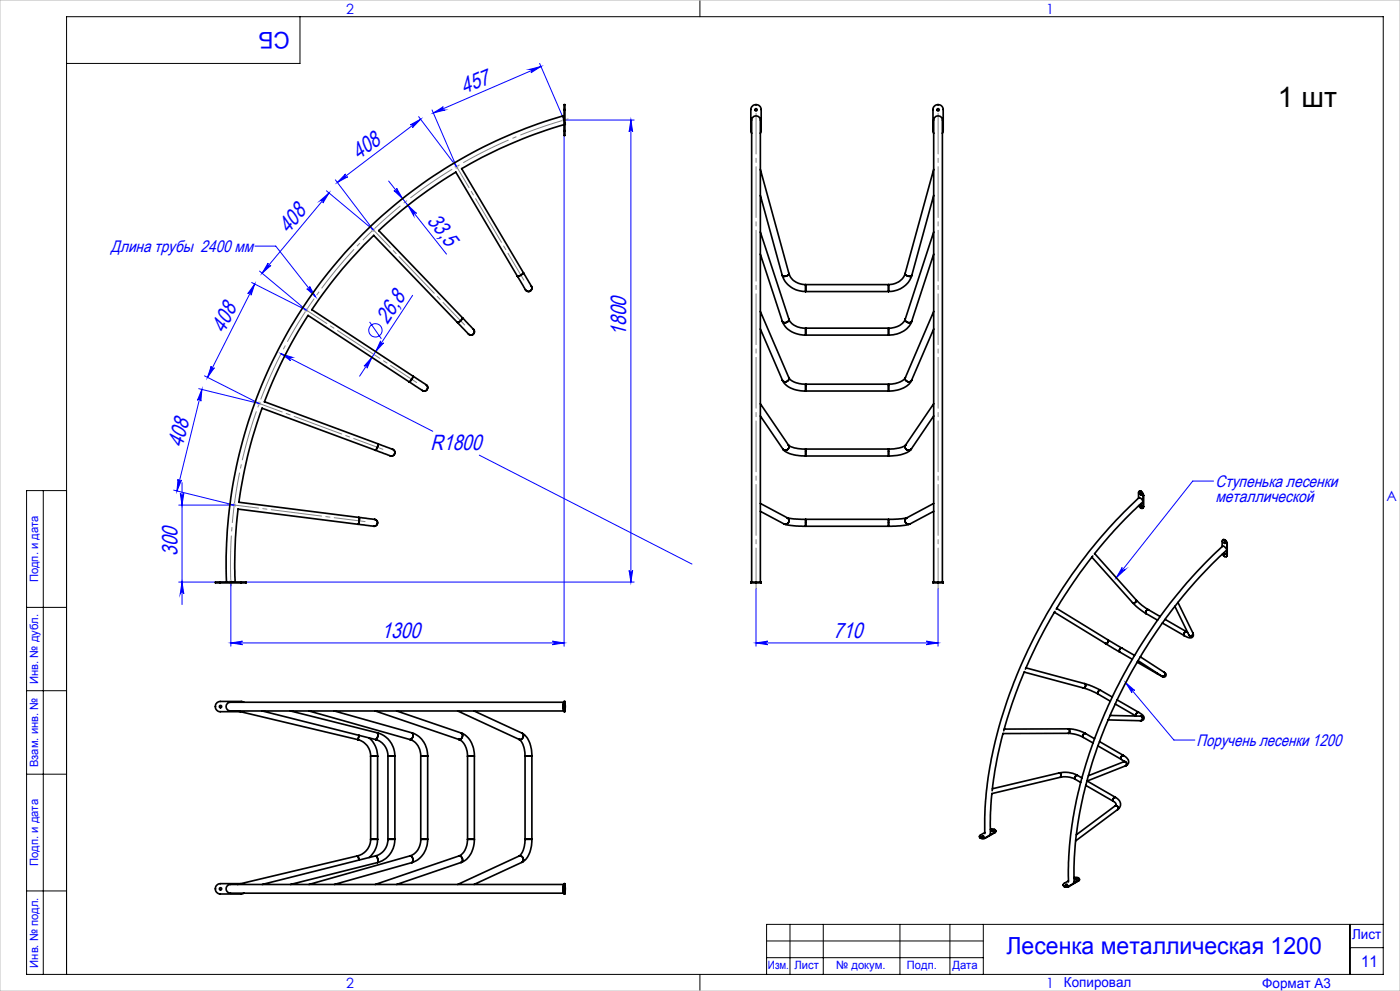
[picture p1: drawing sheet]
<svg xmlns="http://www.w3.org/2000/svg" width="420mm" height="297mm" viewBox="0 0 420 297" stroke-linecap="round" stroke-linejoin="round" font-family="sans-serif">
<g fill="none" stroke="#00f" stroke-width=".3">
<path d="M161.9 19l7.3 17M162.3 19.9l-32.3 14M123.1 37.4l3.1-1.7-2.5 2.6a.53 .53 0 0 0 .1-.8 .53 .53 0 0 0-.7-.1zM126.2 35.7l-25 19M129.6 32.9l7.3 17-11.3-14.9M130 33.9l3-1.9a.54 .54 0 0 0-.3 .7 .54 .54 0 0 0 .7 .3zM158.9 20.8l3.4-.9-3 1.9a.54 .54 0 0 0 .2-.7 .54 .54 0 0 0-.6-.3zM169.2 36v157.7M169.2 36h21.1M189.3 36l.5 3.5a.53 .53 0 0 0-.5-.5 .53 .53 0 0 0-.6 .5zM189.3 36v138.4M97.9 57.2l14.1 11.7"/>
<path d="M98.7 57.8l-20.1 24.1M100.6 53.9l11.4 15M103.7 52.1a.53 .53 0 0 0-.1 .8 .53 .53 0 0 0 .7 .1l-3.1 1.7zM116.6 54.3l17.3 21.9M118.2 57.1a.53 .53 0 0 0 .7 .1 .53 .53 0 0 0 .1-.8l1.8 3.1zM120.8 59.5l-.8 .6M76.5 73.8h6.2l12 15.1M80.4 78.8a.55 .55 0 0 0 .1 .8 .55 .55 0 0 0 .8-.1l-2.7 2.4zM96.1 60.1l2.6-2.3-1.8 3.1a.54 .54 0 0 0-.1-.8 .54 .54 0 0 0-.7 0zM122.4 61.6l-.8 .6M122.4 61.6l2.6 2.4a.54 .54 0 0 0-.8-.1 .54 .54 0 0 0-.1 .7zM76.4 85.1l-14.1 28"/>
<path d="M76.4 85.1l-1.1 3.4a.55 .55 0 0 0-.3-.7 .55 .55 0 0 0-.7 .2zM77.9 81.2l14 11.8-16.4-8.3M92 86.5a.54 .54 0 0 0 .8 .1 .54 .54 0 0 0 .1-.7l1.8 3zM110.9 96.5l3.5 5M123.8 88.5l-15.9 24.2M60.6 116.7l-.3 3.5a.53 .53 0 0 0-.4-.6 .53 .53 0 0 0-.7 .4zM60.6 116.7l-7.5 30.4M61.3 112.6l16.5 8.3-18.2-4.4M63.4 109.7a.53 .53 0 0 0 .2 .7 .53 .53 0 0 0 .7-.2l-2 2.9zM84.3 106l3.4 1.1a.55 .55 0 0 0-.7 .3 .55 .55 0 0 0 .2 .7zM84.3 106l45.5 23.3M111.6 107.1l-1.5 3.2a.53 .53 0 0 0-.2-.7 .53 .53 0 0 0-.7 .1z"/>
<path d="M114.2 102.2a.53 .53 0 0 0 .1 .7 .53 .53 0 0 0 .8-.1l-2.4 2.6zM143.8 136.4l63.8 32.6M52.1 146.9l18.1 4.5h-16.6M53.4 143.6a.53 .53 0 0 0 .4 .6 .53 .53 0 0 0 .6-.3l-1.3 3.2zM54.1 147.9a.53 .53 0 0 0 .5 .5 .53 .53 0 0 0 .5-.5l-.5 3.5zM54.6 144.6v36.6M364.1 144.2h-6.3l-22.9 28.9M54.6 174.4l.5 3.5a.53 .53 0 0 0-.5-.5 .53 .53 0 0 0-.5 .5zM69.3 174.4v19.3M188.7 171a.53 .53 0 0 0 .6 .5 .53 .53 0 0 0 .5-.5l-.5 3.4zM190.3 174.4h-136.7M226.8 176.5v17.2"/>
<path d="M281.4 176.5v17.2M336.7 170.1a.54 .54 0 0 0 .1 .7 .54 .54 0 0 0 .7-.1l-2.6 2.4zM69.3 192.7l3.4-.5a.53 .53 0 0 0-.5 .5 .53 .53 0 0 0 .5 .5zM69.3 192.7h99.9M165.7 192.2l3.5 .5-3.5 .5a.53 .53 0 0 0 .5-.5 .53 .53 0 0 0-.5-.5zM226.8 192.7l3.5-.5a.53 .53 0 0 0-.5 .5 .53 .53 0 0 0 .5 .5zM226.8 192.7h54.6M277.9 192.2l3.5 .5-3.5 .5a.53 .53 0 0 0 .5-.5 .53 .53 0 0 0-.5-.5zM337.7 204.6l14.5 17.2h6.3M337.7 204.6l2.7 2.3a.53 .53 0 0 0-.7 0 .53 .53 0 0 0-.1 .7z"/>
<circle cx="112.6" cy="99" r="2.01"/>
</g>
<path d="M171.2 35.4a138.5 138.5 0 0 0-101.9 141" fill="none" stroke="#808080" stroke-width=".3" stroke-dasharray="15.2 1.3 1.3 1.3" stroke-dashoffset="-.7" stroke-linecap="butt"/>
<g fill="none" stroke="#c0c0c0" stroke-width=".7" stroke-linecap="butt">
<path d="M168.7 36h1M168.9 35.6l.7 .7M169.2 35.5v1M169.6 35.6l-.7 .7M136.5 49.9h.9M136.6 49.6l.7 .7M136.9 49.5v.9M137.3 49.6l-.7 .7M111.5 68.9h1M111.6 68.5l.7 .7M112 68.4v1M112.3 68.5l-.7 .7"/>
<path d="M91.4 93h1M91.5 92.6l.8 .7M91.9 92.5v.9M92.3 92.6l-.8 .7M77.3 120.9h.9M77.4 120.6l.7 .7M77.8 120.4v1M78.1 120.6l-.7 .7M69.7 151.4h1.1M69.9 151l.7 .7M70.3 150.9v1M70.6 151l-.7 .7"/>
<path d="M68.7 174.4h1M68.9 174.1l.7 .7M69.3 174v.9M69.6 174.1l-.7 .7"/>
</g>
<path d="M226.8 176.4v-142.4M281.4 176.4v-142.4" fill="none" stroke="#808080" stroke-width=".3" stroke-dasharray="15.2 1.3 1.3 1.3" stroke-dashoffset="3.1"/>
<path d="M139.4 97.4l-28.8-30M157.2 84l-21.2-35.8M125 114.6l-34.8-22.8M75.9 120.2l39 14.5M109.5 156.3l-41.2-5.2" fill="none" stroke="#808080" stroke-width=".3" stroke-dasharray="15.2 1.3 1.3 1.3" stroke-dashoffset="5.9"/>
<g fill="none" stroke="#000" stroke-width=".3">
<path d="M90 5v14h-70M210 0v5M13 147v145M20 147h-12v145h407v-287h-395v287M8 182h12M8 207h12M8 232h12M8 267h12M237 277v15M247 277v15M270 277v15M285 277v15"/>
<path d="M295 277v15M405 277v15M415 277h-185v15M210 292v5M230 282h65M230 287h65M405 284h10"/>
</g>
<path d="M0 0h420v297h-420z" fill="none" stroke="#c0c0c0" stroke-width=".3"/>
<g fill="#00f">
<path d="M84.3 106l3.4 1.1a.55 .55 0 0 0-.7 .3 .55 .55 0 0 0 .2 .7z"/>
<path d="M92 86.5a.54 .54 0 0 0 .8 .1 .54 .54 0 0 0 .1-.7l1.8 3zM337.7 204.6l2.7 2.3a.53 .53 0 0 0-.7 0 .53 .53 0 0 0-.1 .7zM336.7 170.1a.54 .54 0 0 0 .1 .7 .54 .54 0 0 0 .7-.1l-2.6 2.4z"/>
<path d="M69.3 192.7l3.4-.5a.53 .53 0 0 0-.5 .5 .53 .53 0 0 0 .5 .5zM165.7 192.2l3.5 .5-3.5 .5a.53 .53 0 0 0 .5-.5 .53 .53 0 0 0-.5-.5z"/>
<path d="M130 33.9l3-1.9a.54 .54 0 0 0-.3 .7 .54 .54 0 0 0 .7 .3zM158.9 20.8l3.4-.9-3 1.9a.54 .54 0 0 0 .2-.7 .54 .54 0 0 0-.6-.3z"/>
<path d="M123.1 37.4l3.1-1.7-2.5 2.6a.53 .53 0 0 0 .1-.8 .53 .53 0 0 0-.7-.1zM103.7 52.1a.53 .53 0 0 0-.1 .8 .53 .53 0 0 0 .7 .1l-3.1 1.7z"/>
<path d="M80.4 78.8a.55 .55 0 0 0 .1 .8 .55 .55 0 0 0 .8-.1l-2.7 2.4zM96.1 60.1l2.6-2.3-1.8 3.1a.54 .54 0 0 0-.1-.8 .54 .54 0 0 0-.7 0z"/>
<path d="M76.4 85.1l-1.1 3.4a.55 .55 0 0 0-.3-.7 .55 .55 0 0 0-.7 .2zM63.4 109.7a.53 .53 0 0 0 .2 .7 .53 .53 0 0 0 .7-.2l-2 2.9z"/>
<path d="M53.4 143.6a.53 .53 0 0 0 .4 .6 .53 .53 0 0 0 .6-.3l-1.3 3.2zM60.6 116.7l-.3 3.5a.53 .53 0 0 0-.4-.6 .53 .53 0 0 0-.7 .4z"/>
<path d="M188.7 171a.53 .53 0 0 0 .6 .5 .53 .53 0 0 0 .5-.5l-.5 3.4zM189.3 36l.5 3.5a.53 .53 0 0 0-.5-.5 .53 .53 0 0 0-.6 .5z"/>
<path d="M54.1 147.9a.53 .53 0 0 0 .5 .5 .53 .53 0 0 0 .5-.5l-.5 3.5zM54.6 174.4l.5 3.5a.53 .53 0 0 0-.5-.5 .53 .53 0 0 0-.5 .5z"/>
<path d="M122.4 61.6l2.6 2.4a.54 .54 0 0 0-.8-.1 .54 .54 0 0 0-.1 .7zM118.2 57.1a.53 .53 0 0 0 .7 .1 .53 .53 0 0 0 .1-.8l1.8 3.1z"/>
<path d="M226.8 192.7l3.5-.5a.53 .53 0 0 0-.5 .5 .53 .53 0 0 0 .5 .5zM277.9 192.2l3.5 .5-3.5 .5a.53 .53 0 0 0 .5-.5 .53 .53 0 0 0-.5-.5z"/>
<path d="M111.6 107.1l-1.5 3.2a.53 .53 0 0 0-.2-.7 .53 .53 0 0 0-.7 .1zM114.2 102.2a.53 .53 0 0 0 .1 .7 .53 .53 0 0 0 .8-.1l-2.4 2.6z"/>
</g>
<g fill="none" stroke="#000" stroke-width=".5">
<path d="M169.2 37.4a137.9 137.9 0 0 0-30.7 13.1M169.2 36l-.3-1.3a139.7 139.7 0 0 0-101 139.7M169.2 32.8v-1.4h.3v1.4M169.2 39.2v1.4h.3v-1.4M169.2 32.8h.3M169.2 39.2h.3M169.2 32.8v6.4M169.5 36.8v.5M169.5 32.8v6.4M225.5 40l-.3-.8v-6.4a1.55 1.55 0 0 1 1.6-1.4 1.55 1.55 0 0 1 1.6 1.4v6.4l-.3 .8M280.1 40l-.2-.6v-6.6a1.54 1.54 0 0 1 1.5-1.4 1.54 1.54 0 0 1 1.6 1.4v6.4l-.3 .8M136.7 51.6l18.5 31.2"/>
<path d="M136.8 51.6a135.1 135.1 0 0 0-23.2 17.5M138.5 50.5l18.5 31.2M228.1 58.6l6.6 23.9M228.1 50.8l8.6 31.2M280.1 58.6l-6.6 23.9M280.1 50.8l-8.6 31.2M112.1 70.6l25.2 26.1M112.1 70.5a134 134 0 0 0-18.6 22.3M113.6 69.1l25.1 26.1M228.1 76.2l6.6 20.1M228.1 69.5l8.6 26.2M280.1 76.2l-6.6 20.1"/>
<path d="M280.1 69.5l-8.5 26.2M92.4 94.5a137.5 137.5 0 0 0-13.1 26M92.4 94.5l30.3 19.9M93.6 92.8l30.3 19.9M137.3 96.7l3.2 3.4M138.7 95.2l3.3 3.5M138.7 95.2l-.5 1-.9 .5M142 98.7a1.04 1.04 0 0 1 0 1.4 1.04 1.04 0 0 1-1.5 0M155.2 82.8l2.5 4.1M157 81.7l2.4 4.1M157 81.7l-.9 .8-.9 .3M159.4 85.8a1.03 1.03 0 0 1-.3 1.4 1.03 1.03 0 0 1-1.4-.3"/>
<path d="M228.1 98.6l6.6 15.4M228.1 93.3l8.5 19.9M234.7 82.5a7.2 7.2 0 0 0 7 4.9M234.7 96.3a7 7 0 0 0 7 4.1M236.7 82a5 5 0 0 0 5 3.3M236.7 95.7a5 5 0 0 0 5 2.7M236.7 82a1.3 1.3 0 0 1-2 .5M236.7 95.7a1.13 1.13 0 0 1-.8 .9 1.13 1.13 0 0 1-1.2-.3M241.7 85.3v2.1M241.7 98.4v2M241.7 87.4h24.9M241.7 85.3h24.9"/>
<path d="M241.7 98.4h24.9M266.6 98.4v2M266.6 85.3v2.1M271.5 82a4.9 4.9 0 0 1-4.9 3.3M271.5 82a1.3 1.3 0 0 0 2 .5M271.6 95.7a5 5 0 0 1-5 2.7M271.6 95.7a1.1 1.1 0 0 0 .7 .9 1.1 1.1 0 0 0 1.2-.3M273.5 96.3a7 7 0 0 1-6.9 4.1M273.5 82.5a7.1 7.1 0 0 1-6.9 4.9M280.1 98.6l-6.6 15.4M280.1 93.3l-8.5 19.9M122.7 114.4l4 2.6"/>
<path d="M123.9 112.7l3.9 2.6M123.9 112.7l-.3 .9-.9 .8M127.8 115.3a1.03 1.03 0 0 1 .3 1.4 1.03 1.03 0 0 1-1.4 .3M234.7 114a7.2 7.2 0 0 0 7 3.2M236.6 113.2a5.6 5.6 0 0 0 5.1 1.9M236.6 113.2a1.06 1.06 0 0 1-.6 1.1 1.06 1.06 0 0 1-1.3-.3M241.7 115.1v2.1M241.7 117.2h24.9M241.7 115.1h24.9M241.7 100.4h24.9M266.6 115.1v2.1M271.6 113.2a5.8 5.8 0 0 1-5 1.9"/>
<path d="M271.6 113.2a1.04 1.04 0 0 0 .6 1.1 1.04 1.04 0 0 0 1.3-.3M273.5 114a7.2 7.2 0 0 1-6.9 3.2M79.3 120.4l34 12.6M112.6 134.9l4.5 1.7M112.6 134.9l-34-12.6a133.8 133.8 0 0 0-6.9 28.3l36 4.5M113.3 133l4.5 1.7M113.3 133v.9l-.7 1M117.8 134.7a1.04 1.04 0 0 1 .6 1.3 1.04 1.04 0 0 1-1.3 .6M228.1 124.7l6.7 9.8M228.1 121l8.4 12.4M234.8 134.5a8.7 8.7 0 0 0 6.9 2.2M236.5 133.4a7.8 7.8 0 0 0 5.2 1.2"/>
<path d="M236.5 133.4a1.03 1.03 0 0 1-.3 1.3 1.03 1.03 0 0 1-1.4-.2M241.7 134.6v2.1M241.7 136.7h24.9M241.7 134.6h24.9M266.6 134.6v2.1M271.7 133.4a7.1 7.1 0 0 1-5.1 1.2M271.7 133.4a1.05 1.05 0 0 0 .3 1.4 1.05 1.05 0 0 0 1.4-.3M273.4 134.5a9.1 9.1 0 0 1-6.8 2.2M280.1 124.7l-6.7 9.8M280.1 121l-8.4 12.4M71.4 152.6l36 4.5M71.4 152.5a142.2 142.2 0 0 0-.9 21.9h-1.2"/>
<path d="M107.4 157.1l4.7 .6M107.7 155.1l4.7 .5M107.7 155.1l.1 1-.4 1M112.4 155.6a1.05 1.05 0 0 1 .8 1.2 1.05 1.05 0 0 1-1.1 .9M228.1 153.2l7.1 3.8M228.1 150.9l8.1 4.3M235.2 157l3 .6 3.5 .1M236.1 155.2l2.2 .3 3.4 .1M236.2 155.2a1.04 1.04 0 0 1 .4 1.4 1.04 1.04 0 0 1-1.4 .4M241.7 155.6v2.1M241.7 157.7h24.9M241.7 155.6h24.9"/>
<path d="M266.6 155.6v2.1M272.1 155.2l-1.8 .3-3.7 .1M272.1 155.2a1.03 1.03 0 0 0-.5 1.4 1.03 1.03 0 0 0 1.4 .4M273 157l-2.9 .6-3.5 .1M280.1 153.2l-7.1 3.8M280.1 150.9l-8 4.3M341.6 151.5a.75 .75 0 0 0 .5 .7 .75 .75 0 0 0 .9-.2v-.1M342.2 148l.2 .3M342.2 151.3l.2 .3M342.2 147.4l-.4-.2-.2 .3v1.8M342.2 147.4h.1M342.3 147.4l.6 .7 .1 .5"/>
<path d="M342.3 147.3h-.6M342.3 147.3l-.1 .1M342.3 147.3h.1M342.4 147.3l.7 1.2M342.4 147.3l-.1 .1M342.7 150.5a134.4 134.4 0 0 0-14.4 15.5M342.9 150.2l-.1-.1a1.29 1.29 0 0 0-1.1-.9 148.8 148.8 0 0 0-45 82.5 94.1 94.1 0 0 0-1.2 18.1M343 148.6v3.3M343.1 151.8l-.3 .5M343.1 148.5l-.1 .1M343.1 151.8l-.1 .1M343.1 148.5v3.3"/>
<path d="M66.1 174.4h-1.5v.3h1.5M66.1 174.7h6.3M66.1 174.4v.3M66.1 174.4h6.3M72.4 174.4h1.4v.3h-1.4M72.4 174.4v.3M225.5 174.4v-137.3a1.81 1.81 0 0 1 .8-2.3l.6-.1a1.27 1.27 0 0 1 1.2 1.3v138.4M226.7 174.4h-1.5v.3h1.5M226.7 174.7h.2M226.7 174.4h.2M226.7 174.4v.3M226.9 174.4h1.5v.3h-1.5"/>
<path d="M226.9 174.4v.3M280.1 174.4v-137.3a1.81 1.81 0 0 1 .9-2.3l.5-.1a1.27 1.27 0 0 1 1.2 1.3v138.4M281.3 174.4h-1.4v.3h1.4M281.3 174.7h.2M281.3 174.4h.2M281.3 174.4v.3M281.5 174.4h1.5v.3h-1.5M281.5 174.4v.3M327.6 167l12.2 13.7M327.8 166.6a151.8 151.8 0 0 0-10.9 16M328.4 165.9l12.4 13.9M340.8 179.8l1.7 1.6 2 1.3"/>
<path d="M340.8 179.8a.75 .75 0 0 1-.2 .7 .75 .75 0 0 1-.8 .2M366.7 166a.73 .73 0 0 0 .5 .7 .73 .73 0 0 0 .9-.2v-.1M366.9 161.8h.5M367.3 161.9l-.3-.2-.3 .3-.1 1.8M367.3 162.5l.2 .3M367.3 165.7l.2 .4M367.3 161.9h.1M367.4 161.9l.4 .4 .3 .8M367.4 161.8l-.1 .1M367.4 161.8h.1M367.5 161.8l.5 .6 .2 .6M367.5 161.8l-.1 .1"/>
<path d="M367.8 165a147.4 147.4 0 0 0-44.3 80.8 109.3 109.3 0 0 0-1.4 18.8l-.1 .1M367.9 164.6a1.28 1.28 0 0 0-1.1-.9 149.5 149.5 0 0 0-44.9 81.4 101.9 101.9 0 0 0-1.4 19.2M368.1 163.1v3.3M368.2 166.3l-.3 .5M368.2 163l-.1 .1M368.2 166.3l-.1 .1M368.2 163v3.3M316.3 183.5l15.3 9.4M316.5 183.2a145.9 145.9 0 0 0-8.9 17.4M317 182.3l15.3 9.4M331.6 192.9l4.3 2.5M332.3 191.7l4.3 2.5"/>
<path d="M332.3 191.7a.72 .72 0 0 1 0 .8 .72 .72 0 0 1-.7 .4M335.9 195.4l3.8 2.2M336.6 194.2a.78 .78 0 0 0-.7 1.2M336.6 194.2l3.8 2.2M339.8 180.7l2.1 1.9 2 1.3M341.1 198.4l6.2 3.6M341.4 198l7.1 4.6M342.1 196.8l7.2 4.7M343.9 183.9l3.4 2M344.5 182.7a.76 .76 0 0 0-.6 1.2M344.5 182.7l3.6 2.1M348.7 186.7l6.6 3.8"/>
<path d="M349.5 185.6l6.5 3.7M352.5 181.7l4.2 8.6M353.4 180.5l4.5 9.2M356 189.3l.3 .2M356 189.3a.79 .79 0 0 0-.7 1.2M356.7 190.3v.1M357.9 189.7a1.04 1.04 0 0 1-.3 1.3 1.04 1.04 0 0 1-1.3 0l-1-.5M357.9 189.7a.67 .67 0 0 1-.4 .8 .67 .67 0 0 1-.8-.2M68.1 211a4.5 4.5 0 0 1 3.3-.5h97.8a2.58 2.58 0 0 0 0 2.6h-98.4a2.49 2.49 0 0 1-2.9-1zM71.2 213.1l36.1 8.5M73.2 210.5l-.8-.3h-6.3a1.54 1.54 0 0 0-1.5 1.6 1.54 1.54 0 0 0 1.5 1.5h6.1M78.7 213.1l34 8.5"/>
<path d="M87.1 213.1l26.1 6.5M92.7 213.1l30.3 8.5M100.3 213.1l23.3 6.5M112.6 213.1l25.1 8.5M113.2 219.6a7.1 7.1 0 0 1 5.3 7M113.2 219.6a1.73 1.73 0 0 1-.5 2M113.2 219.6a1.79 1.79 0 0 1-.5 2M119 213.1l19.3 6.6M123.6 219.6a7.1 7.1 0 0 1 4.7 7M123.6 219.6a1.24 1.24 0 0 1-.6 2M137.3 213.1l18.4 8.5M138.3 219.7a7 7 0 0 1 4 6.9"/>
<path d="M138.3 219.7a1.08 1.08 0 0 1 .4 1.2 1.08 1.08 0 0 1-1 .7M142.2 213.1l14.4 6.6M156.6 219.7a7.5 7.5 0 0 1 3 6.9M156.6 219.7a1.05 1.05 0 0 1 .3 1.3 1.05 1.05 0 0 1-1.2 .6M169.2 210.8l-.3 1 .3 1M169.2 211.7v-1.5h.3v1.5M169.2 211.8v1.5h.3v-1.5M169.2 211.7v.1M169.2 211.7h.3M169.2 211.8h.3M169.5 210.8v2M169.5 211.2v1.1"/>
<path d="M169.5 211.7v.1M300.9 219.8a112.8 112.8 0 0 0-3.3 17.2M307.3 201.4l17.7 4.8M307.3 201.3a136 136 0 0 0-6.2 17.7M307.8 200.2l17.6 4.7M320.5 218.4l2.4 .4 2.7 1M320.5 218.4a.76 .76 0 0 1 0 1.4M320.5 218.4l-19.2 .1M320.5 219.8l2.2 .3 2.2 .9M320.5 219.8h-19.6M325 206.2l2.2 .7 2.3 1.1M325.4 204.9l2.2 .7 2.5 1.3"/>
<path d="M325.4 204.9a.75 .75 0 0 1 .2 .8 .75 .75 0 0 1-.6 .5M325.6 219.8a.76 .76 0 0 0-.7 1.2M325.6 219.8l2.8 1.6M329.5 208l3.6 2.1M330.1 206.9a.77 .77 0 0 0-.6 1.1M330.1 206.9l3.6 2M332.4 215.8l9.8 .2M333 214.4l9.2 .2M334.6 211l6.3 3.6M335.1 209.8l6.5 3.7M341.6 213.5a1.9 1.9 0 0 1 1.5 2l-.2 .3-.7 .2M341.6 213.5a.83 .83 0 0 0-.7 1.1"/>
<path d="M342.2 214.6h.1M342.2 214.6a.69 .69 0 0 1 .6 .7 .69 .69 0 0 1-.6 .7M347.2 201.8l.1 .2M348.5 202.6l.2 .1M349.3 201.5l.3 .2a.77 .77 0 0 1-.1 1.2 .77 .77 0 0 1-1.2-.3l-1-.6M349.3 201.5a.68 .68 0 0 1 .1 .9 .68 .68 0 0 1-.9 .2M107.3 221.6a5 5 0 0 1 3.9 5M107.3 221.6h.1M107.7 220.4l-.4 1.2zM110.7 221.2a7.3 7.3 0 0 1 2.6 5.4M111.2 226.6h2.1M111.2 226.6h.1"/>
<path d="M111.2 226.6v24.9M112.7 221.6a5 5 0 0 1 3.7 5M112.7 221.6h.1M113.3 226.6v24.9M116.4 226.6h2.1M116.4 226.6v24.9M118.5 226.6v24.9M123 221.6a4.9 4.9 0 0 1 3.2 5M126.2 226.6h2.1M126.2 226.6v24.9M128.3 226.6v24.9M137.7 221.6a5.1 5.1 0 0 1 2.6 5"/>
<path d="M140.3 226.6h2M140.3 226.6v24.9M142.3 226.6v24.9M155.7 221.6a5.8 5.8 0 0 1 1.8 5M157.5 226.6h2.1M157.5 226.6v24.9M159.6 226.6v24.9M317.8 231.6a7.8 7.8 0 0 1 5.4 .8M317.8 231.6a.88 .88 0 0 1 .3 1.3M317.8 231.6l-20.1 4.8M318.1 232.9h.3a6.6 6.6 0 0 1 4.1 .6M318.1 232.9l-20.5 4.9-.5 6.7v5.4l-.2 .3"/>
<path d="M322.5 233.5l1.7 1M323.2 232.4a.78 .78 0 0 0-.7 1.1M323.2 232.4l1.4 .7M324.9 221l3 1.7M325.7 235.4l8.3 4.7M326.1 234.1l8.5 4.9M329.4 223.6l7 4M329.8 222.2l7.2 4.2M334.6 239a2.06 2.06 0 0 1 1.5 1.6 2.06 2.06 0 0 1-.8 2M334.6 239a.78 .78 0 0 0-.6 1.1M336.4 227.6l.8 .6M337 226.4a1.86 1.86 0 0 1 1.3 2.6l-.6 .5"/>
<path d="M337 226.4a.79 .79 0 0 0-.6 1.2M337.2 228.3a.67 .67 0 0 1 .8 .4 .67 .67 0 0 1-.3 .8M337.2 228.3l-10.7 4.2M337.3 228.2l-.1 .1M337.7 229.5l-11.6 4.6M107.3 256.5l.4 1.3zM107.3 256.5h.1M107.3 256.5l-36.1 8.6M111.2 251.5a5.1 5.1 0 0 1-3.9 5M111.2 251.5h2.1M111.2 251.5h.1M112.7 256.5a1.73 1.73 0 0 1 .5 2"/>
<path d="M112.7 256.5l-34 8.6M112.7 256.5h.1M112.7 256.5a1.79 1.79 0 0 1 .5 2M113.2 258.5l-26.1 6.6M113.3 251.5a7.3 7.3 0 0 1-2.6 5.5M116.4 251.5a5.1 5.1 0 0 1-3.7 5M116.4 251.5h2.1M118.5 251.5a7.2 7.2 0 0 1-5.3 7M123 256.5a1.24 1.24 0 0 1 .6 2M123 256.5l-30.3 8.6M123.6 258.5l-23.3 6.6M126.2 251.5a4.9 4.9 0 0 1-3.2 5"/>
<path d="M126.2 251.5h2.1M128.3 251.5a7 7 0 0 1-4.7 7M137.7 256.5a1.08 1.08 0 0 1 1 .8 1.08 1.08 0 0 1-.4 1.2M137.7 256.5l-25.1 8.6M138.3 258.5l-19.3 6.6M140.3 251.5a5.4 5.4 0 0 1-2.6 5M140.3 251.5h2M142.3 251.5a7 7 0 0 1-4 7M155.7 256.6a1.05 1.05 0 0 1 1.2 .5 1.05 1.05 0 0 1-.3 1.3M155.7 256.6l-18.4 8.5M156.6 258.4l-14.4 6.7M157.5 251.5a6 6 0 0 1-1.8 5.1"/>
<path d="M157.5 251.5h2.1M159.6 251.5a7.6 7.6 0 0 1-3 6.9M293.9 250.6l.2 .6M294.1 251l.1 .1M294.1 251v.2M294.1 251.2h.1M294.2 251.2h1.4M294.2 251.1h1.4M294.2 251.1v.1M294.7 250.6l.4 .1-.3 .1zM294.7 250.7h.4M295.5 249.5l-1.6 1v.3l.2 .2"/>
<path d="M295.6 251.1v.1M297.1 248.6a.92 .92 0 0 1 1-.2 .92 .92 0 0 1 .5 .9l-.2 .1M297.5 249.1h.4M297.5 249.1h.1M298.4 249.4l-2.8 1.7M298.4 249.4v.2M298.4 249.6l-2.8 1.6M298.7 249l-.3 .6M334 240.1a.8 .8 0 0 1 .7 .6 .8 .8 0 0 1-.2 .8M334.5 241.5a.69 .69 0 0 1 .8 .3 .69 .69 0 0 1 0 .8M334.5 241.5l-11.6 8.7M335.3 242.6l-12.6 9.4"/>
<path d="M68.3 265.4l.8-.3h100.1a2.58 2.58 0 0 0 0 2.6h-98.4a2.49 2.49 0 0 1-2.9-1v-.8zM72.2 264.8h-6.1a1.56 1.56 0 0 0-1.5 1.6 1.56 1.56 0 0 0 1.5 1.5h6.3l.8-.2M169.2 265.4l-.3 1 .3 1M169.2 266.3v-1.5h.3v1.5M169.2 266.4v1.5h.3v-1.5M169.2 266.3v.1M169.2 266.3h.3M169.2 266.4h.3M169.5 265.4v2M169.5 265.8v1.1M169.5 266.3v.1M318.9 265.1l.3 .6"/>
<path d="M319.2 265.5l.1 .1M319.2 265.5v.2M319.2 265.7h.1M319.3 265.7h1.3M319.3 265.6l.6 .1 .7-.1M319.3 265.6v.1M319.8 265.2h.4M320.5 264l-1.5 1 .2 .5M320.6 265.6v.1M322.2 263.1a.97 .97 0 0 1 1.6 .6l-.3 .2M322.6 263.6h.4M323.5 263.9l-2.9 1.7"/>
<path d="M323.5 263.9v.1M323.5 264l-2.9 1.7M323.8 263.5l-.3 .5"/>
<circle cx="226.8" cy="32.9" r=".34"/>
<circle cx="281.4" cy="32.9" r=".35"/>
<circle cx="342.2" cy="148.2" r=".19"/>
<circle cx="342.3" cy="151.4" r=".19"/>
<circle cx="367.3" cy="162.7" r=".19"/>
<circle cx="367.4" cy="165.9" r=".21"/>
<circle cx="66.2" cy="211.8" r=".36"/>
<circle cx="297.7" cy="249" r=".2"/>
<circle cx="66.1" cy="266.4" r=".35"/>
<circle cx="320" cy="265.2" r=".2"/>
<circle cx="322.8" cy="263.5" r=".18"/>
</g>
<text font-size="8.5" x="383.4" y="32.1">1 шт</text>
<text font-size="7.1" fill="#00f" x="301.9" y="285.8">Лесенка металлическая 1200</text>
<text font-size="6.9" fill="#00f" x="86.9" y="9.4" transform="rotate(-180 86.9 9.4)">СБ</text>
<g font-size="6.6" fill="#00f">
<text x="139.4" y="28.3" transform="rotate(-23 139.4 28.3)">457</text>
<text x="107.6" y="48" transform="rotate(-37 107.6 48)">408</text>
<text x="86.5" y="70.2" transform="rotate(-50 86.5 70.2)">408</text>
<text x="127.9" y="66.2" transform="rotate(52 127.9 66.2)">33,5</text>
<text x="67.3" y="100" transform="rotate(-63 67.3 100)">408</text>
<text x="116.3" y="97.4" transform="rotate(-57 116.3 97.4)">26,8</text>
<text x="187.9" y="100.6" transform="rotate(-90 187.9 100.6)">1800</text>
<text x="54.8" y="134.4" transform="rotate(-76 54.8 134.4)">408</text>
<text x="129.2" y="135">R1800</text>
<text x="53.2" y="166.6" transform="rotate(-90 53.2 166.6)">300</text>
<text x="114.5" y="191.2">1300</text>
<text x="250.1" y="191.2">710</text>
</g>
<g font-size="5" fill="#00f">
<text x="33.3" y="75.4">Длина трубы 2400 мм</text>
<text x="364.6" y="145.8">Ступенька лесенки</text>
<text x="364.6" y="150.3">металлической</text>
<text x="359" y="223.5">Поручень лесенки 1200</text>
</g>
<text font-size="4.8" fill="#00f" x="408.3" y="289.7">11</text>
<g font-size="4.2" fill="#00f">
<text x="103.8" y="4.2">2</text>
<text x="313.8" y="4.2">1</text>
<text x="415.9" y="150.2">A</text>
<text x="103.8" y="296.2">2</text>
<text x="313.8" y="296.2">1</text>
</g>
<g font-size="4.1" fill="#00f">
<text x="405.6" y="281.5">Лист</text>
<text x="319.2" y="295.9">Копировал</text>
<text x="378.7" y="296">Формат А3</text>
</g>
<g font-size="3.4" fill="#00f">
<text x="11.4" y="174.5" transform="rotate(-90 11.4 174.5)">Подп. и дата</text>
<text x="11.4" y="205" transform="rotate(-90 11.4 205)">Инв. № дубл.</text>
<text x="11.4" y="229.9" transform="rotate(-90 11.4 229.9)">Взам. инв. №</text>
<text x="11.4" y="259.5" transform="rotate(-90 11.4 259.5)">Подп. и дата</text>
<text x="11.4" y="290" transform="rotate(-90 11.4 290)">Инв. № подл.</text>
<text x="230.4" y="290.4">Изм.</text>
<text x="238.3" y="290.4">Лист</text>
<text x="250.9" y="290.4">№ докум.</text>
<text x="272.1" y="290.4">Подп.</text>
<text x="285.7" y="290.5">Дата</text>
</g>
</svg>
